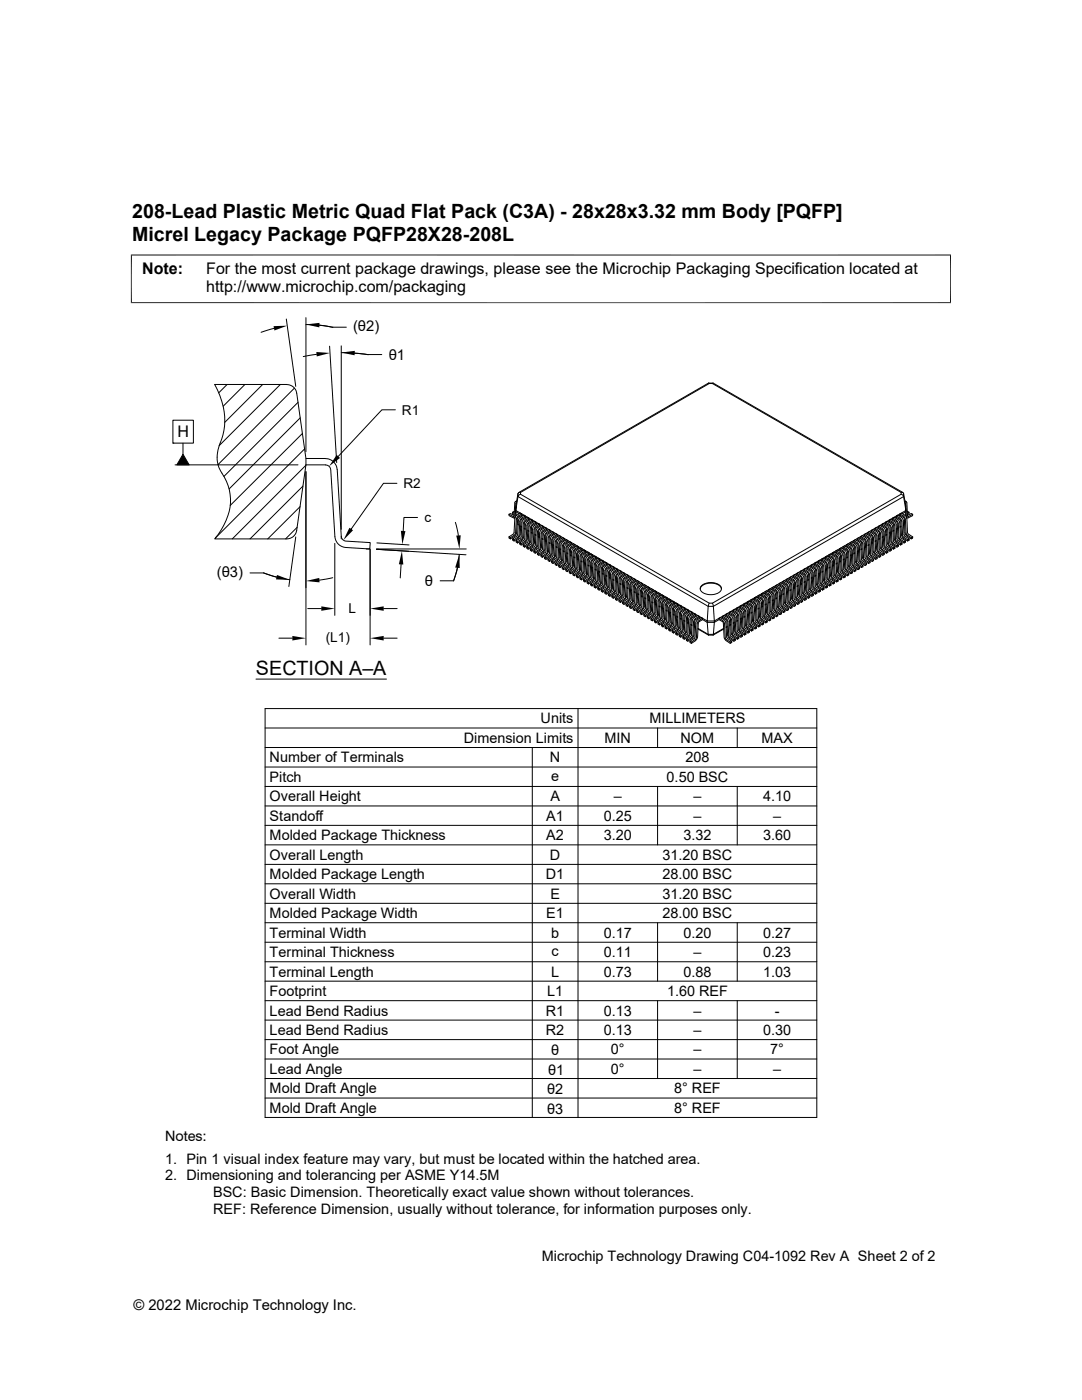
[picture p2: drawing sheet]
<svg xmlns="http://www.w3.org/2000/svg" width="216mm" height="279mm" viewBox="0 0 216 279" stroke-linecap="round" stroke-linejoin="round" font-family="sans-serif">
<g fill="none" stroke="#000" stroke-width=".2">
<path d="M26.1 50.9h163.7M26.2 50.8v9.7M189.7 50.8v9.7M26.1 60.4h163.7M45.3 76.7l-1.7 1.7M48.9 76.7l-4.4 4.4M52.4 76.7l-7.5 7.6M54.7 65.5l-2.6 .8M55.9 76.7l-12.2 12.2M57.1 63.7l1.9 13.4M57.2 76.7h-14.4a13.3 13.3 0 0 1 .8 12.7 5.7 5.7 0 0 0 .7 5M57.2 76.7a1.97 1.97 0 0 1 2 1.8"/>
<path d="M58.8 77.4l-15.3 15.3M59.2 78.4l1.8 13.1M61 63.4v26.7M61 64.8l2.7 .1 2.7 .4M63.2 70.7l-2.7 .5M63.7 64.9l2.7 .4M65.8 69.1l1.4 23.2M66.4 65.3h2.7M68.1 69v36.6M68.1 70.4l5.4 .4-2.7-.3M73.5 70.8h2.7M141.4 76.5h.1"/>
<path d="M141.4 76.5l-37.9 21.8M141.4 76.5h.9M142.2 76.5h.1l37.9 21.8M34.5 83.9h4.1v4.5h-4.1zM34.5 88.4h.1M34.9 92.8h24.6M36.5 90.7l1.2 2.1h-2.4zM36.5 88.4v2.3M59.5 80.3l-14.8 14.8M59.9 83.4l-14.2 14.2M60.3 86.5l-14.4 14.4M60.5 97l-10.6 10.5"/>
<path d="M60.8 89.6l-17.8 17.7M61 92.9l-14.6 14.6M61 94.1v34.6M61 92.8h4.2l.5 .3 .2 .3 .9 13.7a2.33 2.33 0 0 0 2.2 2.2l4.8 .3 .1-1.3-4.8-.3a1.01 1.01 0 0 1-1-1l-.8-13.3M61 92.8l-1.8 13a1.97 1.97 0 0 1-2 1.7h-14.4a11.5 11.5 0 0 0 3-9.8 10.4 10.4 0 0 0-1.5-3.2M65 91.5a2.32 2.32 0 0 1 2.3 2.2M65 91.5h-4v1.3M78.9 81.8h-2.7l-8.7 9.3M79.2 96.5h-2.7l-6.8 9.6 .4-.5M103.1 99.9l-.3 .2M103.4 98.5l-.5 2.5v.9l.5-2.9 .5-.4M103.4 98.5v.6l37.9 21.9h1l38-21.9v-.6"/>
<path d="M103.9 98.3h-.3l-.2 .2M103.9 98.3l37.6-21.8h.7l37.6 21.8v.3l-37.6 21.8h-.7l-37.6-21.8zM179.8 98.3h.2l.3 .2M180.3 98.5l.5 2.5v.9l-.5-2.9-.5-.4M180.6 99.9l.2 .2M49.9 114.3h2.7l2.6 .9 2.6 .5M52.6 114.3l2.6 .9M59 107.2l-1.4 9.9M59.3 105.2l-2.3 2.3M59.9 101.1l-6.5 6.4M66.4 115.3l-2.7 .5M66.8 108.4v14.4"/>
<path d="M68.1 107v.5M73.1 109.6h.7M73.9 109.6v19.1M75.1 109.6h17.9M75.2 108.4l6.4 .4M80 112.6l-.1 2.7M81.6 110l-6.5-.4 17.9 1.1M83.3 103.3h-2.7l-.1 2.7M87.8 115.9h2.7M90.9 104.2l.6 2.7M91.3 113.3l-.8 2.6M91.6 110.7a18 18 0 0 1-1.1 5.2"/>
<path d="M101.6 102.6l.9 .5 .1-.1M102.3 102.2l.3 .2M102.6 107.7l.9-.7 .2-3.1 .4-.5 .7-.4-.3-.2-.7 .4-.3 .5-.2 3-.2 .3-.8 .5 .3 .2v.3M102.6 106.3l.1-2.9 .4-.6 .7-.4 .3 .2-.7 .4-.4 .5-.2 3.1-.9 .7M102.6 102.8l-.7-.3-.3 .1v.3l.8 .4M102.6 106.3l-.1 .2-.9 .6 .3 .2v.2M102.6 102.1l-.3 .1v.3l.3 .2M102.8 103.3l-.1 .1M102.9 101.3l-.1 1.9-.4 .1M102.9 102.1v-.2l38.2 22v.3h1.4v-.3h-1.4l.2-2.9 .2-.6M102.9 102.1l.7 .4M102.9 102.1l.1 .8"/>
<path d="M103 100.5l-.1 .5M103 100.4l-.1 .1M103.1 100.1h-.3l-.1 .2-.1 2.7M103.2 103.9l.2 .8M103.2 103.5l-.2 3.1-.3 .4-.8 .5-.3-.1v-.3M103.4 104.7h.1M103.4 104.7v.1M103.8 106.7l-.2 .5-1 .8-.3-.2v-.3M103.8 107.4l-.8 .5 .3 .2v.3M103.9 105l.2 .1M103.9 105.1l.2 .1M103.9 103.9l-.1 2.8"/>
<path d="M104.1 102.6v.2l-.7 .4-.2 .3M104.1 102.8l.2 .2M104.4 104.5l-.1 2.9-1 .7M104.5 107.8l-.8 .6 .3 .1v.3M104.6 105.5l.2 .1M104.6 105.4l.2 .1M104.8 103v.3l-.7 .3-.2 .3M104.8 108l-.8 .5M104.8 103.3l.2 .1M104.8 108.2l-.8 .6-.3-.2v-.2M104.8 103.8l.7-.4-.3-.2-.7 .4-.3 .5-.2 3-.2 .3M104.8 103.8l-.4 .7"/>
<path d="M105 107.7l-.2 .3M105 107.7l.2-2.9 .3-.6 .7-.4-.2-.2-.7 .4-.4 .5-.2 3-.2 .3M105.3 105.8l.2 .1M105.3 105.9l.2 .1M105.4 109.3l1-.7 .2-3 .4-.6 .7-.4-.3-.1-.7 .4-.4 .4-.2 3.1-.1 .2-.9 .6 .3 .1v.3M105.5 108.4l-.8 .5M105.5 103.4v.3l-.8 .6-.3 3.1-.3 .4-.8 .6-.3-.2v-.3M105.5 103.7l.2 .1M105.6 105.1l.4-.7 .7-.4 .2 .2-.6 .4-.4 .4-.2 3.1-.2 .3M105.6 105.1l-.2 2.8-.2 .3-.8 .6 .3 .1v.3M106 106.2l.2 .1M106 106.3l.2 .1"/>
<path d="M106.2 103.8v.3l-.8 .6-.2 2.9-.4 .6M106.2 104.1l.2 .1M106.6 108.4l-.4 .6-.8 .6-.3-.2v-.2M106.7 106.6l.2 .1M106.7 106.7l.2 .2M106.9 104.2v.3l-.8 .6-.2 3.1-.4 .4-.8 .6-.3-.2v-.2M106.9 104.5l.2 .1M107.1 108.9l.2-2.9 .4-.6 .7-.4-.3-.1-.7 .4-.4 .4-.2 3.1-.1 .3-.9 .5 .3 .1v.3M107.1 108.9l-.1 .3-.9 .5M107.4 109.5l-.9 .5 .3 .2v.2M107.4 107l.2 .2M107.4 107.1l.2 .2"/>
<path d="M107.5 106l-.2 3.1-.3 .4-.9 .5-.3-.2v-.2M107.7 104.6v.3l-.9 .6-.2 2.9M107.7 104.9l.1 .1M107.7 106.3l-.2 2.9-.1 .3M107.7 106.3l.4-.6 .7-.4 .3 .1-.7 .4-.4 .6-.2 2.9M107.8 109.3l-.1 .3-.9 .6M108.1 107.5l.2 .2M108.1 107.4l.3 .2M108.4 105v.3l-.7 .4-.2 .3M108.4 105.3l.2 .1M108.4 110.3l-.9 .5-.3-.1v-.3M108.5 109.7l-.1 .3-.9 .6"/>
<path d="M108.7 106.9l-.2 2.8M108.8 110.3l-.9 .5 .3 .2v.2M108.8 106.1l-.4 .7-.2 2.8-1 .8 .3 .2v.2M108.8 106.1l.7-.4 .3 .1-.9 .6-.2 .5M108.8 107.8l.3 .2M108.8 108l.3 .1M108.9 111.4l1-.8 .2-3 .4-.5 .7-.4-.3-.2-.7 .4-.3 .4-.2 3.1-.2 .3-.9 .5 .3 .2v.2M109 110l-.2 .3M109.1 105.4v.3l-.9 .6-.2 3.2-.3 .4-.9 .5-.3-.1v-.3M109.1 110.7l-.9 .5-.2-.1-.1-.3M109.1 105.7l.2 .1M109.4 107.3l-.2 2.9-1 .8"/>
<path d="M109.4 107.3l.4-.7 .7-.3-.3-.2-.7 .4-.3 .4-.3 3.1M109.5 110l-.4 .7M109.5 108.4l.2 .1M109.6 108.3l.2 .1M109.8 105.8v.3l-.9 .6-.1 2.9-.4 .7M109.8 106.1l.2 .1M109.8 111.1l-.9 .5-.3-.1v-.3M110.2 110.4l-.4 .7M110.3 108.7l.2 .1M110.3 108.8l.2 .1M110.3 107.6l-.1 2.8M110.5 111.3l-.9 .5"/>
<path d="M110.5 106.3v.2l-.9 .6-.1 2.9M110.5 106.5l.2 .1M110.5 108l.4-.7 .7-.4 .3 .2-.7 .4-.3 .4-.2 3.1-.2 .3M110.5 108l-.1 2.8-.2 .3-.9 .5 .3 .2v.3M111 109.1l.2 .1M111 109.2l.2 .1M111 108l-.2 3.1-.3 .4-.9 .6-.2-.2-.1-.3M111.2 106.7v.2l-.7 .4-.2 .3M111.2 106.9l.2 .1M111.2 108.4l-.1 2.8-.1 .2-1 .6 .3 .2v.3M111.7 109.5l.2 .1M111.7 109.6l.2 .1"/>
<path d="M111.9 107.1v.2l-.7 .4-.2 .3M111.9 112.1l-.9 .5M111.9 107.3l.2 .1M111.9 107.9l-.4 .7-.2 2.8-1 .8M111.9 107.9l.7-.4-.3-.2-.7 .4-.4 .7M112.1 111.8l-.2 .3M112.2 109l-.1 2.8M112.2 109l.2-.5 .9-.6-.3-.2-.7 .4-.3 .4-.2 3.1-.2 .3-.8 .6 .2 .1 .1 .3M112.3 112.3l-.8 .6 .3 .1v.3M112.4 109.9l.2 .1M112.4 110l.2 .1M112.6 112.7l-.8 .6-.3-.2v-.2"/>
<path d="M112.6 107.5v.2l-.9 .7-.2 3.1-.3 .4-.9 .6-.2-.2-.1-.3M112.6 107.7l.2 .1M113 112.7l-.8 .6 .3 .1v.3M113.1 108.5l-.5 .7-.1 2.8-.2 .3M113.1 108.5l.6-.4 .3 .2-.7 .4-.3 .4-.2 3.2-1 .7M113.1 110.3l.2 .1M113.1 110.4l.2 .1M113.3 107.9v.2l-.8 .7-.3 3.1-.3 .4-.8 .6-.3-.2v-.2M113.3 112.9l-.8 .5M113.3 108.1l.2 .1M113.6 109.8l.2-.5 .9-.6-.3-.2-.7 .4-.3 .5-.2 3-.2 .3M113.6 109.8l-.1 2.8-.2 .3"/>
<path d="M113.8 110.7l.2 .1M113.8 110.8l.2 .2M113.9 114.2l1-.7 .2-3 .3-.6 .7-.4-.2-.2-.7 .4-.4 .5-.2 3-.2 .3-.8 .6 .3 .1v.3M113.9 112.8l-.1 .3-.9 .6 .3 .1v.3M114 108.3v.2l-.8 .7-.2 2.9-.4 .6M114 108.5l.2 .2M114 110l-.1 2.8M114.1 110l.4-.7 .6-.4 .3 .2-.7 .4-.3 .4-.2 3.2-1 .7M114.5 111.2l.2 .2M114.5 111.1l.2 .2M114.7 108.7v.3l-.8 .6-.3 3.1-.3 .4-.8 .6-.3-.2v-.2M114.7 109l.2 .1"/>
<path d="M115.1 113.3l-.4 .6-.8 .6-.3-.2v-.2M115.1 113.9l-.8 .6 .3 .2v.2M115.2 111.5l.2 .2M115.2 111.6l.2 .2M115.3 110.5l-.2 2.8M115.4 114.4l-.8 .5-.3-.2v-.2M115.4 109.1v.3l-.8 .6-.3 3.1-.3 .4-.8 .6-.3-.2v-.2M115.4 109.4l.2 .1M115.7 111l-.1 2.9-1 .8M115.9 114.3l-.9 .6 .3 .2v.2M115.9 110.2l-.4 .5-.2 2.9-.1 .3M115.9 110.2l.7-.4 .2 .1-.8 .6-.2 .5"/>
<path d="M115.9 112.1l.2 .1M115.9 111.9l.2 .2M116 114.1l-.1 .3M116 114l.2-2.9 .4-.5 .7-.4 .3 .1-.7 .4-.4 .6-.2 3-1 .8M116.1 109.5v.3l-.7 .4-.1 .3M116.1 109.8l.2 .1M116.2 114.8l-.9 .5-.3-.2v-.2M116.6 112.4l.2 .1M116.6 112.5l.2 .1M116.8 109.9v.3l-.8 .6-.2 2.9-.4 .6M116.8 114.9l-.8 .6M116.8 110.2l.3 .1"/>
<path d="M116.9 114.9l.1-.2 .2-3 .2-.4 .9-.6-.3-.1-.7 .4-.4 .4-.2 3.1-.1 .3-.9 .5 .3 .2v.2M117.3 112.8l.2 .1M117.3 112.9l.2 .1M117.6 110.3v.3l-.9 .6-.2 2.9-.4 .6M117.6 110.6l.2 .1M117.6 112.1l-.1 2.8-.2 .2-.9 .6 .3 .2v.2M117.6 112.1l.4-.7 .7-.4 .3 .1-.7 .4-.4 .5-.2 3.1-1 .8M117.9 114.9l-.3 .7-.9 .5-.3-.1v-.3M118 113.2l.3 .1M118 113.3l.3 .1M118.1 112.1l-.1 2.8M118.3 110.7v.3l-.9 .6-.2 3.2-.3 .4-.9 .5-.3-.1v-.3"/>
<path d="M118.3 111l.2 .1M118.7 116l-.9 .5 .3 .2v.2M118.7 113.6l.3 .1M118.7 113.7l.3 .1M119 111.1v.3l-.7 .4-.2 .3M119 116.1l-.9 .6M119 111.4l.2 .1M119 112.9l-.1 2.8-.2 .3M119 112l.7-.5-.3-.1-.7 .4-.3 .4-.2 3.1-.2 .2-.9 .6 .3 .2v.2M119 112l-.4 .6-.2 2.9-1 .8M119 112.9l.4-.7 .7-.4 .3 .2-.7 .4-.4 .5-.2 2.9M119.1 115.9l-.1 .3"/>
<path d="M119.4 114.1l.3 .1M119.5 114l.2 .1M119.7 111.5v.3l-.9 .6-.2 3.2-.3 .4-.9 .5-.2-.1-.1-.3M119.7 111.8l.2 .1M119.7 116.8l-.8 .5-.3-.1v-.3M119.9 116.3l-.2 .3-.9 .5M120.1 112.6l-.4 .7-.2 2.9-.9 .7 .2 .2 .1 .2M120.1 112.6l.7-.4 .3 .2-.7 .4-.4 .5-.2 3M120.2 114.4l.2 .1M120.2 114.5l.2 .1M120.4 112v.2l-.9 .6-.2 3.2-.3 .4-.9 .5-.2-.1-.1-.3M120.4 117.2l-.9 .6-.2-.2v-.3"/>
<path d="M120.4 112.2l.2 .1M120.7 113.9l-.2 2.9-1 .7M120.8 117.2l-.8 .6 .2 .1 .1 .3M120.8 113l-.4 .7-.1 2.9-1 .7 .2 .2v.3M120.8 113l.7-.4 .3 .2-.9 .6-.2 .5M120.9 114.9l.2 .1M120.9 114.8l.2 .1M121 116.9l-.2 .3M121 116.9l.2-2.9 .3-.6 .7-.4 .3 .2-.7 .4-.4 .6-.2 3-1 .7M121.1 112.4v.2l-.9 .6-.1 2.9-.4 .7M121.1 112.6l.2 .2M121.5 117l-.4 .6-.8 .6-.3-.2v-.2"/>
<path d="M121.6 115.2l.2 .1M121.6 115.3l.2 .1M121.6 114.2l-.1 2.8M121.7 117.3l.2-2.9 .3-.6 .7-.4 .3 .2-.9 .6-.2 .5-.1 2.9-1.1 .7M121.7 117.3l-.1 .3-.9 .6 .2 .1 .1 .3M121.8 112.8v.3l-.9 .6-.1 2.8-.4 .7M121.8 113.1l.2 .1M122.3 115.7l.2 .1M122.3 115.6l.2 .1M122.3 114.6l-.2 3-.3 .4-.8 .6-.3-.2v-.2M122.5 113.2v.3l-.7 .4-.2 .3M122.5 113.5l.2 .1"/>
<path d="M122.5 114.9l-.1 2.8-.1 .3-.9 .6 .3 .1v.3M122.6 114.9l.4-.7 .6-.4 .3 .2-.7 .4-.3 .4-.2 3.2-1 .7M123 116l.2 .1M123 116.1l.2 .1M123 115l-.2 3-.3 .4-.8 .6-.3-.2v-.2M123.1 118.2l-.1 .2-.9 .6 .3 .1v.3M123.2 113.6v.3l-.7 .4-.2 .3M123.2 113.9l.2 .1M123.2 118.9l-.8 .5-.3-.2v-.2M123.4 118.3l-.2 .3-.8 .5M123.5 115.5l-.1 2.8M123.6 118.9l-.8 .5 .3 .1v.3"/>
<path d="M123.7 118.9l.1-.3 .2-3.1 .4-.4 .7-.4 .2 .1-.6 .4-.4 .6-.2 2.9-.2 .3M123.7 116.4l.2 .1M123.7 116.5l.2 .2M123.9 119l-.8 .5M123.9 114v.3l-.7 .4-.2 .3M123.9 114.3l.2 .1M124 114.8l.6-.4-.2-.1-.7 .4-.4 .4-.2 3M124 114.8l-.4 .7M124.4 116.8l.2 .2M124.4 116.9l.2 .2M124.6 114.4v.3l-.8 .6-.2 2.9-.4 .6M124.6 119.4l-.8 .6"/>
<path d="M124.6 114.7l.2 .1M124.7 116.2l.4-.7 .7-.4 .2 .1-.7 .4-.3 .5-.2 3-.1 .3M124.7 116.1l-.2 2.9-.1 .3-.9 .5 .3 .2v.2M125.1 117.2l.2 .2M125.1 117.4l.2 .1M125.2 119.4l-.1 .2-.9 .6 .3 .2v.2M125.3 114.8v.3l-.8 .6-.3 3.2-.3 .4-.8 .5-.3-.1v-.3M125.3 115.1l.2 .1M125.4 116.6l-.2 2.8M125.8 117.8l.2 .1M125.8 117.7l.2 .1M126 115.2v.3l-.8 .6-.2 3.2-.3 .4-.9 .5-.3-.1v-.3"/>
<path d="M126 115.5l.3 .1M126.1 116.1l-.4 .6-.2 2.9-1 .8M126.1 116l.7-.4-.3-.1-.7 .4-.4 .7M126.2 119.9l.2-2.9 .4-.5 .7-.4-.3-.2-.7 .4-.3 .4-.3 3.1-.1 .3-.9 .5 .3 .2v.2M126.2 120l-.1 .2M126.5 118.1l.2 .1M126.5 118.2l.2 .1M126.6 117l-.2 3.1-.3 .4-.9 .5-.3-.1v-.3M126.8 115.6v.3l-.9 .6-.2 3.2-.4 .4-.8 .5-.3-.1v-.3M126.8 115.9l.2 .1M127.1 117.5l-.2 2.9-1 .8M127.2 116.7l-.4 .7-.1 2.8-.2 .3"/>
<path d="M127.2 116.7l.7-.4 .3 .2-.9 .5-.2 .5M127.2 118.6l.2 .1M127.3 118.5l.2 .1M127.5 116.1v.2l-.7 .4-.2 .3M127.5 116.3l.2 .1M127.8 117.9l-.2 2.9-1 .8M127.9 117.1l-.4 .7-.2 2.9-1 .7 .3 .2v.3M127.9 117.1l.7-.4 .3 .2-.9 .6-.2 .5M128 118.9l.2 .1M128 119l.2 .1M128.2 116.5v.2l-.9 .6-.2 2.9-.3 .7M128.2 116.7l.2 .1"/>
<path d="M128.7 119.3l.2 .1M128.7 119.4l.2 .1M128.9 116.9v.2l-.9 .7-.1 2.8-.4 .7M128.9 117.1l.2 .1M129.4 119.7l.2 .1M129.4 119.8l.2 .1M129.4 118.7l-.1 2.8M129.6 117.3v.2l-.9 .7-.1 2.9M129.6 117.5l.2 .1M130.1 119.1l-.2 3-.3 .4-.8 .6-.3-.2v-.2M130.3 117.7v.2l-.7 .4-.2 .3M130.3 117.9l.2 .2"/>
<path d="M130.3 118.7l-.2 .3M131 118.1v.3l-.7 .3M131 118.4l.2 .1M131 118.9l.7-.4-.3-.2-.7 .4-.3 .5-.2 3-.2 .3M131 118.9l-.4 .7-.1 2.9-1 .7M131.7 118.5v.3l-.8 .6-.3 3.1-.3 .4-.8 .6-.3-.2v-.2M131.7 118.8l.2 .1M132.4 118.9v.3l-.8 .6-.3 3.1-.3 .4-.8 .6-.3-.2v-.2M132.4 119.2l.2 .1M133.1 119.3v.3l-.8 .6-.3 3.1-.3 .4-.8 .6-.3-.2v-.2M133.1 119.6l.2 .1M133.8 119.7v.3l-.7 .4-.2 .3"/>
<path d="M133.8 120l.2 .1M139.7 117.5a2.22 2.22 0 0 1 2.9-1.1 1.56 1.56 0 0 1 1.4 1.1M139.9 116.9a2.92 2.92 0 0 1 4 .2 1.2 1.2 0 0 1-1.3 1.5 2.5 2.5 0 0 1-2.9-1zM149.8 119.7l.9 .6 .2 .5M149.8 120l-.2 .1M150.5 119.3l.7 .4 .4 .6 .2 3 1 .8 .3-.2v.2l-.3 .2-.8-.6-.4-.6M150.5 119.6l-.2 .1M151.3 118.9l.8 .6 .2 .4 .2 2.9M151.3 119.2l-.3 .1M152 118.5l.7 .4M152 118.8l-.2 .1M152.7 118.9l.4 .7 .1 2.9 1 .7 .3-.1v.2l-.3 .2-.8-.6"/>
<path d="M152.7 118.1l.8 .6 .3 .5M152.7 118.4l-.2 .1M153.4 117.7l.7 .4 .3 .4 .2 3.2 1 .7 .3-.1v.2l-.3 .2-.8-.6-.3-.4-.3-3M153.4 117.9l-.2 .2M153.5 119l-.1-.3-.7-.3v-.3l.3-.2 .6 .4 .4 .5 .2 3.1 .1 .2M153.5 119.1l.3 3 .3 .4 .8 .6 .3-.2v-.2l-.3 .1-1-.7-.1-2.9M154.1 117.3l.7 .4 .4 .5 .1 3 1 .8 .3-.2v.3l-.3 .2-.8-.6M154.1 117.5l-.2 .1M154.3 118.6l-.2-.3-.7-.4v-.2l.2-.2 1 .7 .3 3.3 1 .8M154.3 119.7l-.2 .1M154.3 119.8l-.2 .1M154.8 116.9l.9 .6 .2 .5"/>
<path d="M154.8 117.1l-.2 .1M155 119.3l-.2 .1M155 119.4l-.2 .1M155.4 118.2l-.4-.7-.6-.4-.3 .2v.2l.8 .7 .2 2.9M155.5 118.2l.1 2.8M155.5 116.5l.7 .4 .4 .5 .2 3 1 .8 .3-.2-.1 .3-.2 .1-.9-.5M155.5 116.7l-.2 .1M155.7 117.8l.1 2.8 .4 .7M155.7 118.9l-.2 .1M155.7 119l-.2 .1M155.8 117.1l-.7-.4-.3 .2v.2l.7 .4 .2 .3M155.8 117.1l.4 .7 .1 2.9 1 .7"/>
<path d="M155.9 117.9l.1 2.9 1.1 .8 .2-.2v.3l-.3 .2-.8-.6M156.2 116.1l.9 .5 .2 .4 .2 2.9M156.2 116.3l-.2 .1M156.4 118.5l-.2 .1M156.4 118.6l-.2 .1M156.5 116.7l-.7-.4-.3 .2v.2l.9 .6 .1 2.9M156.5 116.7l.4 .7 .1 2.9 1.1 .7M156.9 115.9l-.2 .1M156.9 115.6l.7 .4M157.1 118.1l-.2 .1M157.1 118.2l-.2 .1M157.4 120l.2 .2"/>
<path d="M157.6 116.1l.4 .6 .2 2.9 1 .8 .3-.2-.1 .3-.2 .1-.9-.5-.3-.4-.2-3.2-.9-.6v-.3l.3-.1 .9 .6 .2 .3 .1 3 .2 .3M157.6 115.2l.7 .4 .3 .5 .3 3.1 1 .8 .3-.2-.1 .3-.2 .1-.9-.5-.3-.4-.2-3.2-.9-.6v-.3l.3-.1 .7 .4 .4 .7M157.6 115.5l-.2 .1M157.8 117.7l-.2 .1M157.8 117.8l-.2 .1M158.3 114.8l.7 .4 .4 .5 .2 3 .1 .3M158.3 115.1l-.2 .1M158.6 117.2l-.3 .2M158.6 117.4l-.3 .1M158.6 119.7l.9 .5M159 116.1l.2 2.9 1 .8M159 114.4l.7 .4"/>
<path d="M159 114.7l-.2 .1M159.2 115.8l.1 2.8M159.2 115.8l-.2-.3-.7-.4v-.3l.3-.1 1 .7 .3 3.2 1 .8M159.3 116.8l-.3 .2M159.3 116.9l-.3 .2M159.4 118.6l.3 .7 .9 .5 .3-.1v-.3l-.3 .1-.9-.5M159.7 114.8l.4 .7 .2 2.9 1 .7 .3-.1v.2l-.3 .2-.9-.5M159.7 114l.7 .4 .4 .4 .2 3.1 .1 .3M159.7 114.3l-.1 .1M159.9 120v.2M160 116.4l-.3 .1M160 116.5l-.2 .2"/>
<path d="M160.4 113.6l.7 .4 .4 .4 .2 3.2 1 .7 .3-.1v.2l-.3 .2-.8-.6-.4-.4-.2-3M160.4 113.9l-.1 .1M160.5 118.2l.2 .2 .9 .6M160.6 118.1l-.2-2.9-.4-.5-.7-.4-.3 .1v.3l.9 .6 .2 2.9 .3 .6M160.6 119.5v.3M160.6 115l.2 3 .3 .4 .9 .6 .3-.2v-.2l-.3 .1-.8-.5M160.6 115l-.2-.3-.7-.4v-.3l.3-.2 1 .8 .3 3.2 1 .8M160.7 116l-.2 .1M160.7 116.1l-.2 .1M161.2 113.2l.8 .6 .2 .5M161.2 113.5l-.2 .1M161.3 119.1v.3"/>
<path d="M161.3 114.6l-.2-.3-.7-.4v-.3l.3-.2 .7 .4 .4 .5 .2 3.1 .1 .2M161.4 115.6l-.2 .1M161.4 115.7l-.2 .1M161.9 112.8l.9 .6 .2 .5M161.9 113.1l-.2 .1M162 118.7v.3M162.1 115.2l-.2 .1M162.1 115.3l-.2 .1M162.2 117.6l.8 .6M162.3 114.3l.1 2.8M162.6 112.4l.8 .5 .3 .6 .1 2.8 .2 .3M162.6 112.6l-.2 .2"/>
<path d="M162.7 116.9l-.2-2.9-.4-.6-.7-.4-.2 .2v.3l.6 .4 .2 .3 .2 3 .4 .4 .8 .6 .3-.2v-.2l-.3 .1-.9-.6-.1-.2M162.7 116.9l.2 .3M162.7 118.3v.3M162.8 114.8l-.2 .1M162.8 114.9l-.2 .1M162.8 113l-.6-.4-.3 .2v.3l.8 .6 .2 2.8M162.8 113l.4 .7M162.9 117.2l.8 .6M162.9 116.5l.4 .7M163 113.9l.1 2.9 1 .7 .3-.2v.3l-.3 .2-.8-.6M163.3 113.7l.1 2.9 1 .7M163.3 112l.7 .4 .4 .5 .1 2.9"/>
<path d="M163.3 112.2l-.2 .1M163.4 117.9v.3M163.5 114.4l-.2 .1M163.5 114.5l-.2 .1M163.6 112.6l-.7-.4-.3 .2v.2l.8 .6 .2 2.9 .4 .7M163.6 112.6l.4 .7 .1 2.9 1 .7M164 111.5l.7 .5M164 116.6l.8 .5 .3-.2v.3l-.3 .1-.8-.5M164 111.8l-.2 .1M164.1 117.5v.3M164.2 114l-.2 .1M164.2 114.1l-.2 .1"/>
<path d="M164.5 115.9l.2 .3M164.7 112l.4 .6M164.7 116.1l.8 .6 .3-.2v.3l-.3 .1-.8-.5M164.7 111.1l.7 .4 .3 .5 .3 3.1 1 .8 .2-.2v.3l-.3 .1-.8-.5-.3-.4-.2-3.1M164.7 111.4l-.2 .1M164.8 117.1v.2M164.9 113.6l-.2 .1M164.9 113.7l-.2 .1M165 116l-.2-.3-.2-3.1-.3-.4-.7-.4-.3 .2v.2l.8 .6 .2 2.9 .4 .7M165 116l.8 .5M165.1 112.6l.1 2.9 1.1 .8 .2-.2v.3l-.3 .1-.8-.5-.3-.4-.3-3.2-.8-.6v-.3l.3-.1 .7 .4 .3 .4 .2 3.2 .2 .2M165.4 110.7l.7 .4 .4 .6 .2 3 1 .8 .3-.2-.1 .3-.2 .1-.9-.5-.3-.4-.2-3.2-.9-.6v-.3l.3-.1 .7 .4 .4 .5 .1 3"/>
<path d="M165.4 111l-.2 .1M165.5 116.7v.2M165.6 113.2l-.2 .1M165.6 113.3l-.2 .1M165.7 115.6l.8 .5M166.1 112.1l-.4-.7-.7-.4-.3 .1v.3l.7 .4 .2 .3M166.1 112.1l.1 2.9 1 .7M166.1 110.3l.7 .4 .4 .6 .2 3 1 .8 .3-.2v.2l-.3 .2-.9-.5M166.1 110.6l-.2 .1M166.3 116.3l-.1 .2M166.3 112.8l-.2 .1M166.3 112.9l-.2 .1"/>
<path d="M166.8 109.9l.7 .4 .4 .6 .2 3 1 .8 .3-.2v.2l-.3 .2-.9-.5M166.8 110.2l-.2 .1M166.9 114.5l.2 .3 .9 .5M167 115.9l-.1 .2M167 111.3l.1 2.8 .4 .6M167 111.3l-.2-.3-.7-.4v-.3l.3-.1 .7 .4 .3 .4 .2 3M167 112.4l-.2 .1M167 112.5l-.2 .1M167.5 109.8l-.2 .1M167.5 109.5l.9 .6 .2 .5M167.6 114.1l.2 .3M167.7 115.5v.2"/>
<path d="M167.7 111.9l-.2 .2M167.8 112.1l-.2 .1M167.8 110.2l-.7-.4-.3 .1v.3l.9 .6 .2 2.9 .3 .6M167.8 110.2l.4 .6 .2 2.9 1 .8M167.8 114.3l.9 .6M168.2 109.1l.7 .4 .4 .6 .2 3 1 .7 .3-.1v.2l-.3 .2-.8-.6-.4-.4-.2-3.1-.9-.6v-.3l.3-.2 .9 .6 .2 .4 .2 2.9 .1 .3M168.2 109.4l-.2 .1M168.4 115.1v.2M168.4 110.5l-.2-.3-.7-.4v-.3l.3-.2 1 .7 .3 3.3 1 .8M168.4 110.5l.2 3 .3 .4 .9 .6 .3-.2v-.2l-.3 .1-.8-.5M168.5 111.5l-.2 .2M168.5 111.6l-.2 .2"/>
<path d="M168.6 110.6l.2 2.8 .1 .3M169 109l-.3 .1M169 108.7l.8 .6 .2 .5M169.1 114.7v.2M169.2 111.1l-.2 .2M169.2 111.2l-.2 .2M169.7 108.3l.6 .4 .4 .5 .2 3.1 1 .7 .3-.1v.2l-.3 .2-.9-.6M169.7 108.5l-.2 .2M169.8 114.2v.3M169.9 110.7l-.2 .1M169.9 110.8l-.2 .2M169.9 113.1l.9 .6"/>
<path d="M170.1 109.8l.1 2.8M170.2 112.6l.1 .2 .9 .6 .3-.1v.2l-.3 .2-.8-.6-.4-.4-.2-3-.2-.3-.6-.4v-.3l.2-.2 .7 .4 .4 .5 .2 3 .1 .3M170.4 108.1l-.2 .1M170.4 107.9l.8 .6 .2 .3 .2 3M170.5 113.8v.3M170.5 109.3l.2 2.8M170.6 110.3l-.2 .1M170.6 110.4l-.2 .1M170.6 108.5l-.7-.4-.2 .2v.2l.6 .4 .2 .3M170.6 108.5l.4 .7M170.6 112.7l.9 .6M170.7 112.1l.4 .6"/>
<path d="M171 109.2l.2 2.9 1 .8M171.1 107.5l.7 .4M171.1 107.7l-.2 .1M171.2 113.4v.3M171.3 109.9l-.2 .1M171.3 110l-.2 .1M171.6 111.8l.2 .3M171.8 107.9l.3 .5 .2 3 .2 .3M171.8 107.3l-.2 .1M171.8 107.1l.7 .4 .3 .4 .2 3.1 1 .8 .3-.2v.3l-.3 .2-.8-.6-.3-.4-.2-3.1M171.9 111.6l.1 .3 .9 .6M171.9 111.6l-.2-2.9-.4-.6-.7-.4-.2 .2v.2l.6 .4 .2 .3 .3 3.1 .3 .4 .8 .6 .3-.2v-.2l-.3 .1-.8-.5"/>
<path d="M171.9 113v.3M172 109.5l-.2 .1M172 109.6l-.2 .1M172.5 111.7l.8 .5 .3-.2v.3l-.3 .2-.8-.6-.4-.4-.1-3.1-.2-.3-.7-.4v-.2l.2-.2 .7 .4 .4 .4 .2 3.2 1 .7M172.5 106.7l.7 .4 .4 .5 .1 2.9M172.5 106.9l-.2 .1M172.6 112.6v.3M172.7 109.1l-.2 .1M172.7 109.2l-.2 .1M173.1 108l-.4-.7-.6-.4-.3 .2v.2l.7 .4 .2 .3M173.2 108l.1 2.8 .2 .3M173.2 106.5l-.2 .1"/>
<path d="M173.2 106.3l.7 .4 .4 .5 .2 3 1 .8 .2-.2v.3l-.2 .1-.9-.5M173.3 112.2v.3M173.4 107.6l.2 3.1 .3 .4 .8 .5 .3-.1v-.3l-.2 .2-1-.6-.1-.2M173.4 107.6l-.2-.3-.7-.4v-.2l.3-.2 .9 .7 .3 3.3 1 .7M173.4 108.7l-.2 .1M173.4 108.8l-.2 .1M173.5 111.1l.8 .5M173.9 105.8l.9 .6 .2 .5M173.9 106.1l-.2 .1M174 111.8v.3M174.1 108.3l-.2 .1M174.1 108.4l-.2 .1"/>
<path d="M174.2 110l.4 .7M174.6 107.2l-.4-.7-.7-.4-.3 .2v.2l.9 .6 .1 2.9M174.6 107.2l.1 2.8M174.6 105.7l-.2 .1M174.6 105.4l.7 .4 .4 .6 .2 2.9M174.7 110l.2 .3M174.8 111.4l-.1 .2M174.8 107.8l-.2 .2M174.8 108l-.2 .1M174.9 106.1l-.7-.4-.3 .1v.3l.9 .6 .1 2.9 .4 .7M174.9 106.1l.4 .7 .2 2.8 .9 .8M174.9 110.3l.8 .5"/>
<path d="M175 106.9l.1 2.8 .2 .3M175.3 110l.9 .6 .2-.2v.3l-.3 .1-.8-.5M175.3 105l.9 .6 .2 .5M175.3 105.3l-.2 .1M175.5 111v.2M175.5 107.4l-.2 .2M175.5 107.5l-.2 .2M175.9 109.3l.1 .3 .9 .6 .3-.2-.1 .3-.2 .1-.9-.5-.3-.4-.2-3.2-.9-.6v-.3l.3-.1 .9 .5 .2 .4 .1 3 .2 .3M176 104.9l-.2 .1M176 104.6l.9 .6 .2 .4 .2 3 1 .7 .3-.1v.2l-.3 .2-.9-.6-.3-.4-.2-3-.2-.3-.7-.4v-.3l.3-.1 .7 .4 .3 .4 .3 3.1 1 .8M176.2 110.6l-.1 .2M176.3 107l-.3 .2"/>
<path d="M176.3 107.1l-.3 .2M176.3 109.5l.9 .5M176.4 106.1l.2 2.8M176.6 108.9l.1 .3 .9 .5 .3-.1-.1 .2-.2 .2-.9-.5-.3-.4-.2-3.1-.2-.3-.7-.4v-.3l.3-.1 .7 .4 .3 .4 .3 3.1 1 .8M176.7 104.2l.7 .4 .4 .4 .2 3.2 1 .7 .3-.1v.2l-.3 .2-.9-.6-.3-.4-.2-3.1-.9-.6v-.3l.3-.2 .7 .4 .4 .7M176.7 104.5l-.2 .1M176.9 110.2v.2M177 106.6l-.3 .1M177 106.7l-.3 .2M177.4 104.1l-.2 .1M177.4 103.8l.7 .4 .4 .6 .2 2.9M177.6 109.7v.3"/>
<path d="M177.7 106.2l-.3 .1M177.7 106.3l-.2 .1M178.1 105.1l.2 2.8M178.1 103.4l.7 .4M178.1 103.7l-.2 .1M178.2 107.9l.2 .3 .9 .6M178.3 109.3v.3M178.3 104.8l.2 3 .3 .4 .9 .6 .3-.2v-.2l-.3 .1-.8-.5M178.3 104.8l-.2-.3-.7-.4v-.3l.3-.2 1 .7 .3 3.3 1 .8M178.4 105.8l-.2 .1M178.4 105.9l-.2 .1M178.7 107.7l.1 .3"/>
<path d="M178.8 103.8l.4 .7 .2 2.9 1 .7 .3-.1v.2l-.3 .2-.8-.6-.4-.4-.2-3.1-.9-.6v-.3l.3-.2 .9 .6 .2 .4 .2 3 1 .8M178.9 103.3l-.3 .1M178.9 103l.8 .5 .2 .6M179 108.9v.3M179.1 105.4l-.2 .1M179.1 105.5l-.2 .1M179.6 102.6l.7 .4 .3 .4 .2 3.2 1 .7 .3-.2v.3l-.3 .1-.8-.5-.3-.4-.3-3.1M179.6 102.8l-.2 .2M179.7 108.5v.3M179.7 103.9l-.2-.3-.6-.3v-.3l.2-.2 1 .7 .3 3.3 1 .7M179.7 103.9l.2 3.1 .4 .4 .8 .6 .3-.2v-.3l-.3 .2-.8-.5M179.8 105l-.2 .1"/>
<path d="M179.8 105.1l-.2 .1M180 104.1l.1 2.8 .2 .3M180.3 104.7h.1M180.3 104.7v.1M180.4 108.1v.3M180.4 103.5l-.1-.3-.7-.4v-.2l.3-.2 .6 .4 .4 .4 .2 3.1 .2 .3M180.4 103.9l-.1 .8M180.6 100.1h.2l.2 .2 .1 2.7 1-.4M180.6 100.4l.1 .1M180.7 100.5v.5M180.8 101.3l.2 2 1.1-.4v-.3l-.3-.1-.7 .3M180.8 102.1v-.2l-38.3 22-.2-2.9-.1-.6"/>
<path d="M180.8 102.1l-.7 .4M180.8 102.1l-.2 .8M180.9 103.3l.1 .1M181 102.1l.4 .1v.3l-.3 .2M181.1 107.7v.3M181.3 106.6l.8 .5M181.4 102.2l-.3 .2M181.8 107.3v.2M51.1 135.5h26M55.6 127.4h2.7M61.4 121.5h2.7M76.6 127.4h2.6"/>
<path d="M76.6 121.5h2.6M126 120.2l-.8 .6M126.5 120.5l-.9 .5 .3 .2v.2M126.8 120.9l-.9 .5-.3-.1v-.3M127.5 121.3l-.9 .6-.3-.2v-.3M127.9 121.3l-.9 .5 .3 .2v.3M128 122.4l1-.7 .2-3.1 .4-.5 .7-.4-.3-.2-.7 .4-.3 .4-.2 3.1-.1 .2-1 .7 .3 .1v.3M128.1 121l-.2 .3M128.1 121l.1-2.9 .4-.6 .7-.4 .3 .2-.9 .6-.2 .5-.1 2.8-.2 .3M128.2 121.5l-.9 .5M128.2 121.7l-.9 .6-.2-.2-.1-.3M128.6 121l-.4 .7"/>
<path d="M128.7 122.8l1.1-.7 .1-3.1 .2-.3 .9-.6-.3-.2-.7 .4-.3 .5-.2 3-.2 .3-.8 .6 .2 .1 .1 .3M129.3 121.5l-.4 .6-.9 .6-.2-.2-.1-.2M130 122.5l-.8 .6 .3 .1v.3M130.1 120.1l.2 .1M130.1 120.2l.2 .1M130.8 120.5l.2 .1M130.8 120.6l.2 .2M131 123.1l-.8 .5M131.2 122.8l.1-2.9 .4-.6 .7-.4-.3-.2-.7 .4-.3 .5-.2 3-.2 .3-.8 .6 .3 .1v.3M131.2 122.8l-.2 .3M131.5 120.9l.2 .2M131.5 121l.2 .2"/>
<path d="M131.6 124.5l1-.8 .2-3 .3-.6 .7-.4-.2-.1-.7 .4-.4 .4-.2 3.1-.1 .2-.9 .6 .3 .2v.2M131.7 120.2l-.1 2.8-.1 .3-.9 .6 .3 .2v.2M131.8 120.2l.4-.7 .6-.4 .3 .2-.7 .4-.3 .4-.2 3.2-1 .8M132.2 121.5l.2 .1M132.2 121.3l.2 .2M132.8 123.5l-.2 .5-1 .7-.3-.2v-.2M132.9 121.8l.2 .1M132.9 121.9l.2 .1M133 120.7l-.2 2.8M133 123.8l.2-2.9 .4-.5 .7-.4 .2 .1-.8 .6-.3 .5-.1 2.9-1 .8M133 123.9l-.1 .2-.9 .6 .3 .2v.2M133.6 122.3l.2 .1"/>
<path d="M133.6 122.2l.2 .1M133.9 125l-.9 .5-.3-.1v-.3M133.9 121.5l-.2 2.8-.1 .3-.9 .5 .3 .2v.2M134 124.4l-.2 .3-.8 .6M134.3 120.8l-.4 .7M134.3 120.8l.7-.4 .3 .1-.7 .4-.4 .6-.2 2.9M134.3 122.6l.2 .1M134.3 122.7l.2 .1M134.5 120.1v.3l-.8 .6-.2 3.2-.4 .4-.8 .5-.3-.2v-.2M134.5 120.4l.2 .1M134.6 125.4l-.9 .5-.3-.1v-.3M134.7 124.8l-.1 .3-.9 .6"/>
<path d="M134.9 122l-.2 2.8M135 125.4l-.9 .5 .3 .2v.2M135 121.2l-.4 .7-.2 2.9-1 .7 .3 .2v.2M135 121.2l.7-.4 .3 .1-.9 .6-.2 .5M135 123l.2 .1M135 123.1l.2 .1M135.1 125.1l-.1 .3M135.1 125.1l.2-2.9 .2-.4 .9-.6 .3 .2-.7 .4-.4 .5-.2 3-1 .8M135.3 120.5v.3l-.9 .6-.2 2.9-.4 .7M135.3 125.8l-.9 .5-.3-.1v-.3M135.3 120.8l.1 .1M135.6 125.1l-.3 .7"/>
<path d="M135.7 123.4l.3 .1M135.7 123.5l.3 .1M136 120.9v.3l-.9 .6-.2 2.9-.3 .7M136 125.9l-.9 .6M136 121.2l.2 .1M136 126l.1-.2 .2-3.1 .2-.4 .9-.5-.3-.2-.7 .4-.3 .4-.3 3.1-.1 .3-.9 .5 .3 .2v.2M136.4 123.8l.3 .1M136.4 123.9l.3 .1M136.5 122.7l-.2 3.1-.3 .4-.9 .5-.3-.1v-.3M136.6 125.9l-.1 .2-1 .6 .3 .2v.3M136.7 121.4v.2l-.9 .6-.1 2.9M136.7 121.6l.2 .1"/>
<path d="M136.7 123.1l-.2 2.8M136.7 123.1l.4-.7 .7-.4 .3 .2-.7 .4-.3 .4-.3 3.2-1 .7M137.1 124.3l.3 .1M137.2 124.2l.2 .1M137.2 123.1l-.2 3.1-.3 .4-.9 .6-.2-.2-.1-.3M137.4 121.8v.2l-.7 .4-.2 .3M137.4 122l.2 .2M137.6 126.5l-.2 .3-.9 .5M137.8 127l-.9 .6 .3 .1v.3M137.9 124.6l.2 .1M137.9 124.7l.2 .1M137.9 123.5l-.2 3.1-.3 .4-.9 .6-.3-.2v-.3"/>
<path d="M138.1 122.2v.2l-.7 .4-.2 .3M138.1 127.2l-.9 .5M138.1 123l.7-.4-.3-.2-.7 .4-.3 .5-.2 3-.1 .3-1 .5 .3 .2v.3M138.1 123l-.4 .7-.2 2.8M138.1 122.4l.2 .2M138.3 126.9l-.2 .3M138.4 124.1l-.1 2.8M138.4 124.1l.2-.5 .9-.6-.3-.2-.7 .4-.3 .5-.2 3-.2 .3M138.6 125.1l.2 .1M138.6 125l.2 .1M138.8 122.6v.3l-.7 .4-.2 .2M138.8 122.9l.2 .1"/>
<path d="M138.8 127.8l-.8 .6-.3-.2v-.2M139.2 123.7l-.4 .6-.1 2.9-1 .8 .2 .1 .1 .3M139.2 123.6l.7-.4 .3 .2-.7 .4-.3 .4-.3 3.2-1 .7M139.3 125.4l2 1.2h1l2.1-1.2M139.3 125.5l2.1 1.2M139.5 123v.3l-.9 .6-.2 3.1-.3 .4-.9 .6-.2-.2-.1-.2M139.5 123.3l.2 .1M140.2 123.4v.3l-.9 .6-.1 2.9-.4 .6M140.2 123.7l.9 .5 .3 2.5M143.5 123.4l.7 .4 .3 .6 .2 3 1 .7 .3-.1v.2l-.3 .2-.8-.6M143.5 123.7l-1 .5-.2 2.5h-.9M144.2 123l.7 .4 .3 .6 .2 2.9"/>
<path d="M144.2 123.3l-.2 .1M144.3 124.4l.2 2.8 .4 .6M144.4 125.5l-2.1 1.2M144.4 123.6l-.7-.4-.2 .2v.3l.7 .4 .2 .3M144.4 123.7l.4 .6 .2 2.9 1 .8M144.9 122.6l.7 .4M144.9 122.9l-.2 .1M145.1 125l-.2 .1M145.1 125.1l-.2 .1M145.2 126.8l-.1-2.8-.2-.3-.7-.4v-.3l.3-.2 .8 .6 .2 .4 .2 3 1 .8M145.2 126.8l.4 .6 .8 .6 .3-.2v-.2l-.3 .1-.8-.5M145.4 126.9l.2 .3"/>
<path d="M145.6 123l.4 .7 .1 2.8 .2 .3M145.6 122.2l.7 .4 .4 .5 .2 3.1 .9 .7 .3-.2v.3l-.3 .2-.8-.6M145.6 122.4l-.2 .2M145.7 128.1v.3M145.8 124.6l-.2 .1M145.8 124.7l-.2 .1M146.3 126.8l.9 .5 .2-.2v.3l-.3 .2-.8-.6-.3-.4-.2-3.1-.2-.2-.7-.4v-.3l.3-.2 .7 .4 .3 .5 .2 3.1 1 .7M146.3 121.8l.9 .5 .2 .6M146.3 122l-.2 .2M146.4 127.7v.3M146.5 123.1l-.2-.3-.7-.4v-.2l.3-.2 .7 .4 .3 .5 .2 3 .2 .3M146.5 123.1l.1 2.8 .4 .7"/>
<path d="M146.5 124.2l-.2 .1M146.5 124.3l-.2 .1M147 121.4l.7 .4 .4 .5 .2 3 1 .8 .2-.2v.3l-.3 .1-.8-.5M147 121.6l-.2 .1M147.2 127.3l-.1 .3M147.2 122.7l-.2-.3-.7-.4v-.2l.3-.2 .7 .4 .3 .4 .2 3.2 .2 .2M147.2 122.7l.2 3.1 .3 .4 .8 .5 .3-.1v-.3l-.2 .2-1-.7-.2-2.9M147.2 123.8l-.2 .1M147.2 123.9l-.2 .1M147.3 126.2l.8 .5M147.7 120.9l.9 .6 .2 .5M147.7 121.2l-.2 .1"/>
<path d="M147.8 126.9v.3M147.9 122.3l.1 2.8M147.9 122.3l-.2-.3-.7-.4v-.2l.3-.2 .7 .4 .3 .4 .2 3.1M147.9 123.4l-.2 .1M147.9 123.5l-.2 .1M148 125.8l.8 .5M148 125.1l.4 .7M148.4 120.5l.7 .4 .4 .6 .2 2.9M148.4 120.8l-.2 .1M148.5 125.1l.2 .3M148.6 126.5l-.1 .2M148.6 123l-.2 .1"/>
<path d="M148.7 123.1l-.3 .1M148.7 121.2l-.7-.4-.3 .1v.3l.9 .6 .1 2.9 .4 .7M148.7 121.2l.4 .7 .1 2.8M148.7 125.4l.8 .5M148.8 122l.2 2.9 1 .8 .3-.2-.1 .3-.2 .1-.9-.5M149.1 120.1l.7 .4 .4 .6 .2 3 1 .8 .3-.2v.2l-.3 .2-.9-.5-.3-.4-.2-3.2-.9-.6v-.3l.3-.1 .9 .5 .2 .4 .2 3.1 .1 .2M149.1 120.4l-.2 .1M149.2 124.7l.2 .3 .9 .5M149.3 126.1l-.1 .2M149.4 122.6l-.3 .1M149.4 122.7l-.3 .1M149.4 120.8l-.7-.4-.3 .1v.3l.9 .6 .1 2.9 .4 .7"/>
<path d="M149.4 120.8l.4 .7 .2 2.9 1 .7M149.6 124.4l.2 .3M149.8 124.7l.9 .6 .3-.2v.3l-.3 .1-.9-.5M150 125.7v.2M150.1 122.2l-.3 .1M150.1 122.3l-.2 .1M150.7 125.3v.2M150.8 121.8l-.2 .1M150.8 121.9l-.2 .1M150.8 124.2l.9 .5M150.9 120.8l.2 2.8M151.1 123.6l.1 .2 .9 .7 .3-.2v.2l-.3 .2-.9-.6-.3-.4-.2-3-.2-.3-.7-.4v-.3l.3-.1 .7 .4 .4 .4 .2 3.1 1 .8"/>
<path d="M151.4 124.9v.2M151.5 121.3l-.2 .2M151.5 121.5l-.2 .1M151.9 120.2l-.4-.7-.7-.4-.3 .2v.3l.9 .6 .2 2.9M151.9 120.2l.2 2.9 1 .8M152.1 124.5v.2M152.2 120.9l-.2 .2M152.2 121l-.2 .2M152.5 122.8l.2 .3M152.7 123.1l.8 .5 .3-.1v.2l-.3 .2-.8-.6-.4-.4-.2-3-.2-.3-.6-.4v-.3l.2-.2 .7 .4 .4 .5 .2 3.1 1 .8M152.8 124.1v.2M152.9 120.5l-.2 .1"/>
<path d="M152.9 120.6l-.2 .2M153.4 122.9l-.4-.6-.2-2.9-.8-.6v-.3l.2-.2 .7 .4 .4 .5 .2 3.1 1 .8M153.5 123.6v.3M153.6 120.1l-.2 .1M153.6 120.2l-.2 .1M154.2 123.2v.3M154.4 122.1l.8 .6M154.9 122.8v.3M155.1 121l.4 .7M155.6 121l.2 .3M155.6 122.4v.3M155.8 121.3l.8 .5"/>
<path d="M156.3 122v.3M156.5 120.2l.4 .7M157.1 121.6l-.1 .3M157.6 120.2l.9 .6 .2-.2v.3l-.2 .1-.9-.5-.3-.4-.2-3.1-.2-.3-.7-.4v-.2l.3-.2 .7 .4 .3 .4 .3 3.2 .9 .7M157.8 121.2v.2M158.5 120.8v.2M159.2 120.4v.2M52.9 157h110.1M52.9 153.1h110.1M52.9 149.2h110.1M52.9 145.3h110.1M52.9 141.4h110.1v81.6h-110.1z"/>
<path d="M106.2 149.2v73.8M115.3 141.4v81.6M131.2 145.3v3.9M131.2 157v11.6M147.1 145.3v3.9M147.1 157v11.6M52.9 160.8h110.1M52.9 172.5h110.1M52.9 168.6h110.1M52.9 164.7h110.1M52.9 176.4h110.1M52.9 188h110.1"/>
<path d="M52.9 180.3h110.1M52.9 195.8h110.1M52.9 184.1h110.1M52.9 191.9h110.1M52.9 199.7h110.1M131.2 184.1v11.7M131.2 199.7v15.5M147.1 184.1v11.7M147.1 199.7v15.5M52.9 207.5h110.1M52.9 215.2h110.1M52.9 203.6h110.1"/>
<path d="M52.9 211.3h110.1M52.9 219.1h110.1"/>
</g>
<g fill="#000">
<path d="M54.6 65.1l2.7-.1-2.5 1zM63.1 70.3l2.7 .1-2.6 .7zM61 64.7l2.8-.3-.1 .9zM68.1 70.4l2.7-.4v.9zM36.5 90.7l1.2 2.1h-2.4zM67.2 90.8l.6 .6-2.1 1.6zM55.3 114.7l2.5 1-2.7-.1zM61 116l2.7-.7 .1 .9zM69.7 105.3l.7 .5-1.9 2zM80.2 109.9l.3 2.8-.9-.1zM80 105.9l.9 .1-.6 2.7zM91.7 110.6v2.8l-.9-.1z"/>
<path d="M91 106.9l.9-.1-.2 2.8zM58.3 126.9l2.7 .5-2.7 .4zM64.1 121l2.7 .5-2.7 .4zM73.9 121.5l2.7-.5v.9zM73.9 127.4l2.7-.5v.9z"/>
</g>
<g font-size="3.9">
<text x="26.4" y="43.5">208-Lead Plastic Metric Quad Flat Pack (C3A) - 28x28x3.32 mm Body [PQFP]</text>
<text x="26.4" y="48.1">Micrel Legacy Package PQFP28X28-208L</text>
<text x="51.1" y="134.7">SECTION A–A</text>
</g>
<g font-size="3.2">
<text x="28.4" y="54.7">Note:</text>
<text x="41.1" y="58.3">http://www.microchip.com/packaging</text>
<text x="41.1" y="54.7">For the most current package drawings, please see the Microchip Packaging Specification located at</text>
<text x="35.4" y="87.3">H</text>
</g>
<g font-size="2.9">
<text x="70.4" y="66">(θ2)</text>
<text x="77.6" y="71.8">θ1</text>
<text x="43.3" y="115.1">(θ3)</text>
<text x="84.8" y="116.9">θ</text>
<text x="92.5" y="148.3">Dimension Limits</text>
<text x="107.9" y="144.4">Units</text>
<text x="120.7" y="148.3">MIN</text>
<text x="129.6" y="144.4">MILLIMETERS</text>
<text x="135.8" y="148.3">NOM</text>
<text x="151.9" y="148.3">MAX</text>
<text x="53.8" y="152.1">Number of Terminals</text>
<text x="109.7" y="152.1">N</text>
<text x="110" y="155.8">e</text>
<text x="136.8" y="152.1">208</text>
<text x="53.8" y="159.9">Overall Height</text>
<text x="53.8" y="156">Pitch</text>
<text x="109.8" y="159.9">A</text>
<text x="122.5" y="159.9">–</text>
<text x="133" y="156">0.50 BSC</text>
<text x="138.4" y="159.9">–</text>
<text x="152.3" y="159.9">4.10</text>
<text x="53.8" y="167.7">Molded Package Thickness</text>
<text x="53.8" y="163.8">Standoff</text>
<text x="109" y="163.8">A1</text>
<text x="109" y="167.7">A2</text>
<text x="120.5" y="163.8">0.25</text>
<text x="120.5" y="167.7">3.20</text>
<text x="136.4" y="167.7">3.32</text>
<text x="138.4" y="163.8">–</text>
<text x="152.3" y="167.7">3.60</text>
<text x="154.3" y="163.8">–</text>
<text x="53.8" y="171.6">Overall Length</text>
<text x="109.7" y="171.6">D</text>
<text x="132.2" y="171.6">31.20 BSC</text>
<text x="53.8" y="175.5">Molded Package Length</text>
<text x="53.8" y="179.4">Overall Width</text>
<text x="108.9" y="175.5">D1</text>
<text x="109.8" y="179.4">E</text>
<text x="132.2" y="175.5">28.00 BSC</text>
<text x="132.2" y="179.4">31.20 BSC</text>
<text x="53.8" y="183.2">Molded Package Width</text>
<text x="109" y="183.2">E1</text>
<text x="132.2" y="183.2">28.00 BSC</text>
<text x="53.8" y="187.1">Terminal Width</text>
<text x="53.8" y="191">Terminal Thickness</text>
<text x="110" y="187.1">b</text>
<text x="110" y="190.7">c</text>
<text x="120.5" y="187.1">0.17</text>
<text x="120.5" y="191">0.11</text>
<text x="136.4" y="187.1">0.20</text>
<text x="138.4" y="191">–</text>
<text x="152.3" y="191">0.23</text>
<text x="152.3" y="187.1">0.27</text>
<text x="53.8" y="194.9">Terminal Length</text>
<text x="110" y="194.9">L</text>
<text x="120.5" y="194.9">0.73</text>
<text x="136.4" y="194.9">0.88</text>
<text x="152.3" y="194.9">1.03</text>
<text x="53.8" y="198.8">Footprint</text>
<text x="53.8" y="202.7">Lead Bend Radius</text>
<text x="108.9" y="202.7">R1</text>
<text x="109.2" y="198.8">L1</text>
<text x="120.5" y="202.7">0.13</text>
<text x="133.1" y="198.8">1.60 REF</text>
<text x="138.4" y="202.7">–</text>
<text x="154.6" y="202.7">-</text>
<text x="53.8" y="206.6">Lead Bend Radius</text>
<text x="108.9" y="206.6">R2</text>
<text x="120.5" y="206.6">0.13</text>
<text x="138.4" y="206.6">–</text>
<text x="152.3" y="206.6">0.30</text>
<text x="53.8" y="210.4">Foot Angle</text>
<text x="53.8" y="214.3">Lead Angle</text>
<text x="109.4" y="214.5">θ1</text>
<text x="110" y="210.6">θ</text>
<text x="121.9" y="210.4">0°</text>
<text x="121.9" y="214.3">0°</text>
<text x="138.4" y="210.4">–</text>
<text x="138.4" y="214.3">–</text>
<text x="153.7" y="210.4">7°</text>
<text x="154.3" y="214.3">–</text>
<text x="53.8" y="218.2">Mold Draft Angle</text>
<text x="109.2" y="218.4">θ2</text>
<text x="134.5" y="218.2">8° REF</text>
<text x="32.9" y="227.7">Notes:</text>
<text x="53.8" y="222.1">Mold Draft Angle</text>
<text x="109.2" y="222.3">θ3</text>
<text x="134.5" y="222.1">8° REF</text>
<text x="32.9" y="232.3">1. Pin 1 visual index feature may vary, but must be located within the hatched area.</text>
<text x="32.9" y="235.6">2. Dimensioning and tolerancing per ASME Y14.5M</text>
<text x="42.5" y="238.9">BSC: Basic Dimension. Theoretically exact value shown without tolerances.</text>
<text x="42.5" y="242.2">REF: Reference Dimension, usually without tolerance, for information purposes only.</text>
<text x="108.1" y="251.7">Microchip Technology Drawing C04-1092 Rev A Sheet 2 of 2</text>
<text x="26.6" y="261.3">© 2022 Microchip Technology Inc.</text>
</g>
<g font-size="2.7">
<text x="80.2" y="82.8">R1</text>
<text x="80.5" y="97.4">R2</text>
<text x="84.7" y="104.2">c</text>
<text x="69.5" y="122.4">L</text>
<text x="65" y="128.1">(L1)</text>
</g>
</svg>
